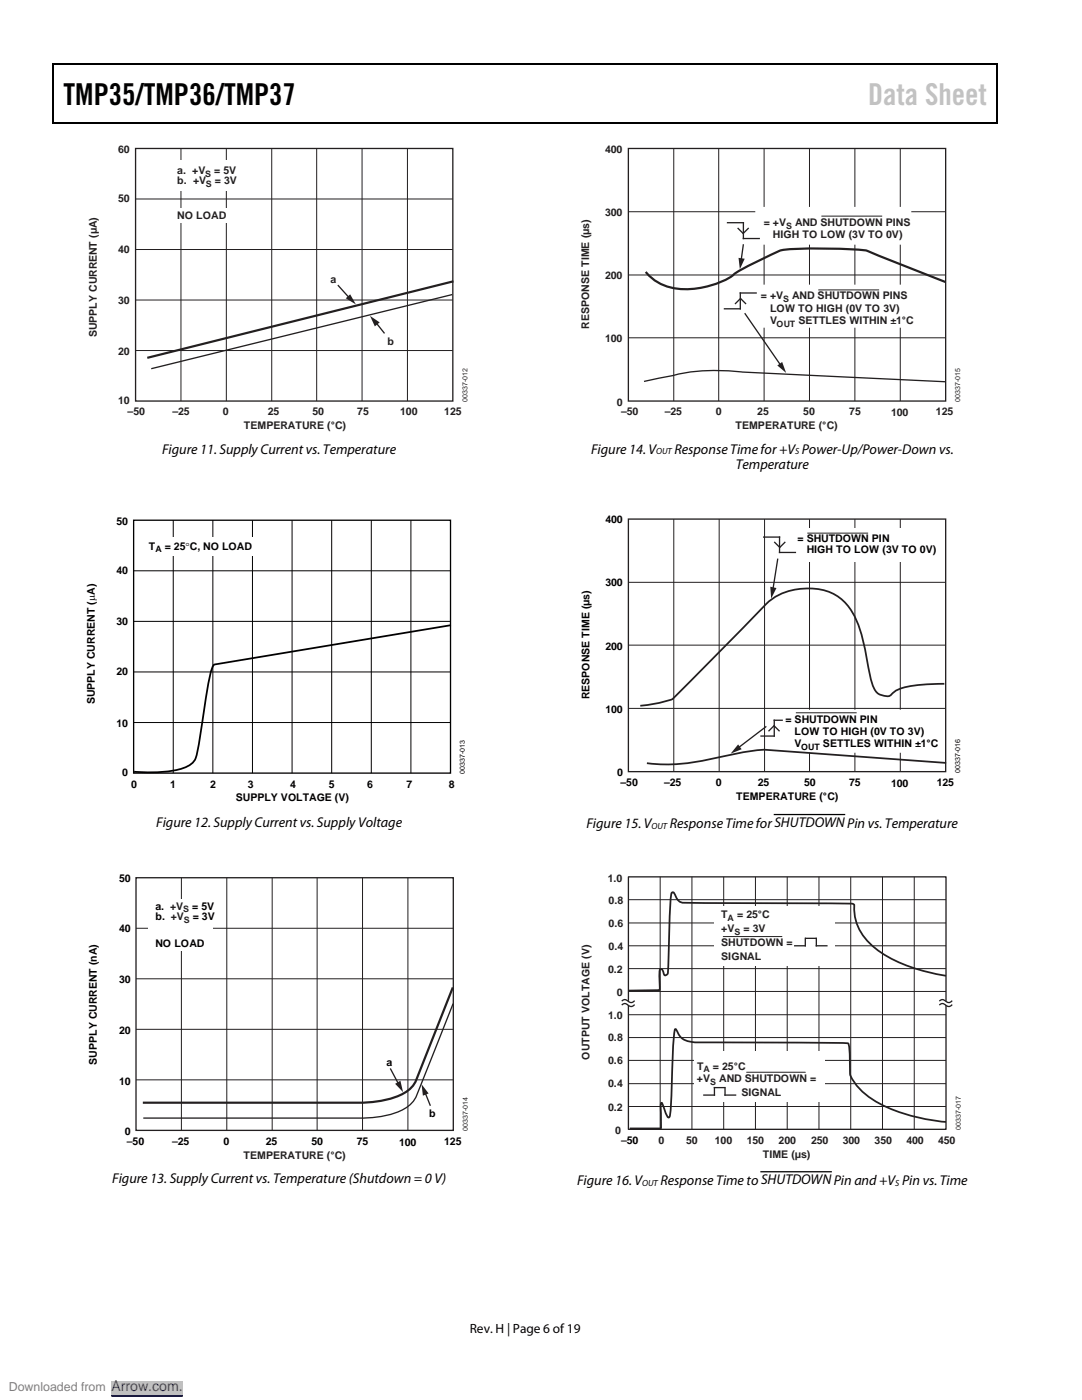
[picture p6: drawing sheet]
<svg xmlns="http://www.w3.org/2000/svg" width="216mm" height="279mm" viewBox="0 0 216 279" stroke-linecap="round" stroke-linejoin="round" font-family="sans-serif">
<path d="M10.5 12.7h.3v1h-.3zM10.5 12.7h.3v.3h-.3zM133.3 12.7h.3v.3h-.3zM198.8 12.7h.2v1h-.2zM198.8 12.7h.2v.3h-.2zM10.5 24.4h.3v.2h-.3zM133.1 24.4h.2v.2h-.2zM198.8 24.4h.2v.2h-.2z" fill="#000"/>
<path d="M10.7 13.7v10.7M10.8 12.8h122.5M133.6 12.8h65.2M198.9 13.7v10.7M10.8 24.5h188" fill="none" stroke="#000" stroke-width=".25"/>
<path d="M27.1 29.6h63.3v50.4h-63.3z" fill="none" stroke="#231f20" stroke-width=".26"/>
<path d="M27.1 39.7h63.3M36.1 29.6v50.4M45.2 29.6v50.4M54.2 29.6v50.4M63.2 29.6v50.4M72.2 29.6v50.4M81.3 29.6v50.4M27.1 49.8h63.3M27.1 59.9h63.3M27.1 70h63.3" fill="none" stroke="#231f20" stroke-width=".2"/>
<path d="M34.3 41.6h11.3v2.8h-11.3z" fill="#fff"/>
<path d="M90.1 58.8l-59.8 14.8" fill="none" stroke="#231f20" stroke-width=".26"/>
<path d="M90.3 56.2l-60.7 15.2" fill="none" stroke="#231f20" stroke-width=".44"/>
<path d="M34.1 32h13v6h-13z" fill="#fff"/>
<path d="M67.4 56.9l2.3 2.5" fill="none" stroke="#231f20" stroke-width=".26"/>
<path d="M69 59.5l.9-.8 1.1 2.1z" fill="#231f20"/>
<path d="M75.1 64.4l1.6 2.1" fill="none" stroke="#231f20" stroke-width=".26"/>
<path d="M73.8 63l2 1.3-1 .8z" fill="#231f20"/>
<path d="M26.7 103.8h63.2v50.5h-63.2z" fill="none" stroke="#000" stroke-width=".26"/>
<path d="M26.7 113.9h63.2M34.6 103.8v50.5M42.5 103.8v50.5M50.4 103.8v50.5M58.3 103.8v50.5M66.2 103.8v50.5M74.1 103.8v50.5M82 103.8v50.5M26.7 124h63.2M26.7 134.1h63.2M26.7 144.2h63.2" fill="none" stroke="#000" stroke-width=".2"/>
<path d="M28.9 107.3h23.1v3.6h-23.1z" fill="#fff"/>
<path d="M89.8 124.8l-47 7.8-.3 .2a36 36 0 0 0-1.7 8.1l-1 7.1a9.1 9.1 0 0 1-1.3 4.1 8 8 0 0 1-4.6 1.8l-2.8 .2-4.2-.1" fill="none" stroke="#000" stroke-width=".35"/>
<path d="M27.1 175.2h63.4v50.4h-63.4z" fill="none" stroke="#231f20" stroke-width=".26"/>
<path d="M36.2 175.2v50.4M45.3 175.2v50.4M54.3 175.2v50.4M63.3 175.2v50.4M72.3 175.2v50.4M81.4 175.2v50.4M27.1 185.3h63.4M27.1 195.3h63.4M27.1 205.4h63.4M27.1 215.5h63.4" fill="none" stroke="#231f20" stroke-width=".2"/>
<path d="M29.7 179.5h12.8v10.2h-12.8z" fill="#fff"/>
<path d="M90.3 197.3l-7.2 18.2a6.6 6.6 0 0 1-4.8 3.7l-2.5 .5-3.5 .4h-43.6" fill="none" stroke="#231f20" stroke-width=".44"/>
<path d="M84.8 218.1l1.1 2.6M90.4 200.4l-6.8 17.2a6.1 6.1 0 0 1-4.1 4.3 21.3 21.3 0 0 1-7.3 1.2h-43.5" fill="none" stroke="#231f20" stroke-width=".26"/>
<path d="M84.1 216.4l1.4 1.8-1.1 .5z" fill="#231f20"/>
<path d="M77.9 213.2l1.6 3.2" fill="none" stroke="#231f20" stroke-width=".26"/>
<path d="M78.8 216.3l1.1-.6 .5 2.3z" fill="#231f20"/>
<path d="M125.4 29.6h63.3v50.4h-63.3zM148.3 48.7l-.4 3.2" fill="none" stroke="#231f20" stroke-width=".26"/>
<path d="M134.4 29.6v50.4M143.4 29.6v50.4M152.5 29.6v50.4M161.5 29.6v50.4M170.6 29.6v50.4M179.6 29.6v50.4M125.4 42.3h63.3M125.4 54.9h63.3M125.4 67.4h63.3" fill="none" stroke="#231f20" stroke-width=".2"/>
<path d="M147.4 51.5l1.2 .1-1 2.1z" fill="#231f20"/>
<path d="M128.6 76.1l3.9-.8a41.8 41.8 0 0 1 11-1.4l45 2.3" fill="none" stroke="#231f20" stroke-width=".26"/>
<path d="M129 54.4a11.1 11.1 0 0 0 10.9 3 15.7 15.7 0 0 0 7.6-3.4l6.7-3.3a7.2 7.2 0 0 1 4.2-1 97.6 97.6 0 0 1 14.6 .4l15.4 6.1" fill="none" stroke="#231f20" stroke-width=".44"/>
<g fill="#fff">
<path d="M150.6 56.8h31.6v8.6h-31.6z" fill-rule="evenodd"/>
<path d="M150.7 41.3h31.1v7.5h-31.1z" fill-rule="evenodd"/>
</g>
<path d="M145.2 44.4h3.1v3.2h3.2M147.3 45.6l.9 1M149.3 45.6l-1 1M148.6 62.5l7.2 10.4" fill="none" stroke="#231f20" stroke-width=".26"/>
<path d="M155.1 72.9l1-.7 .8 2.2z" fill="#231f20"/>
<path d="M147.7 59.6l-.9 1M147.8 59.6l1 1M150.9 58.5h-3.2v3.1h-3.1M125.4 103.6h63.3v50.4h-63.3zM155.2 111.5l-1 6.1" fill="none" stroke="#231f20" stroke-width=".26"/>
<path d="M163.3 57.9h12.1M163.9 43.1h12.1M125.4 116.2h63.3M134.4 103.6v50.4M143.5 103.6v50.4M152.6 103.6v50.4M161.5 103.6v50.4M170.6 103.6v50.4M179.6 103.6v50.4M125.4 128.8h63.3M125.4 141.4h63.3" fill="none" stroke="#231f20" stroke-width=".2"/>
<path d="M153.7 117.1l1.2 .3-1 2.1z" fill="#231f20"/>
<path d="M158.1 105.3h29.9v6.7h-29.9z" fill="#fff"/>
<path d="M152.4 107.2h3.1v3.1h3.2M154.6 108.2l.9 1M156.6 108.2l-1 1" fill="none" stroke="#231f20" stroke-width=".26"/>
<path d="M157.7 141.6h29.9v8.6h-29.9z" fill="#fff"/>
<path d="M152.9 145l-5.6 4.3M154.4 144.9l-1 .9M154.5 144.9l1 .9M156.1 143.7h-1.6v3.2h-2.6" fill="none" stroke="#231f20" stroke-width=".26"/>
<path d="M147.3 148.6l.7 .9-2.2 .9z" fill="#231f20"/>
<path d="M188.4 136.5a25.9 25.9 0 0 0-9 1l-1 .6-.5 .5a1.18 1.18 0 0 1-1.5 .3 2.54 2.54 0 0 1-2.2-2.1l-.7-2.3-.8-4.5a21 21 0 0 0-3.5-9.1 10.4 10.4 0 0 0-9.4-3.4 11.3 11.3 0 0 0-8.1 4.2l-16.7 17.1a3.2 3.2 0 0 1-2.5 1.3l-4.7 .7M188.6 152.2l-36.1-2.6a85.8 85.8 0 0 0-11.8 2.1l-3 .5a32.5 32.5 0 0 1-8.4 .1" fill="none" stroke="#231f20" stroke-width=".35"/>
<g fill="none" stroke="#231f20" stroke-width=".2">
<path d="M161.1 106.4h12.1M158.8 142.3h12.1M125.4 179.6h63.4M131.7 175v50.4M138.1 175v50.4M144.4 175v50.4M150.7 175v50.4M157.1 175v50.4M163.4 175v50.4M169.8 175v50.4M176.1 175v50.4M182.4 175v50.4"/>
<path d="M125.4 184.2h63.4M125.4 188.8h63.4M125.4 193.3h63.4M125.4 197.9h63.4M125.4 202.5h63.4M125.4 207.1h63.4M125.4 211.6h63.4M125.4 216.3h63.4M125.4 220.8h63.4"/>
</g>
<path d="M154.5 162.6h14" fill="none" stroke="#000" stroke-width=".25"/>
<path d="M125.4 175h63.4v50.4h-63.4z" fill="none" stroke="#231f20" stroke-width=".26"/>
<path d="M124.8 199.5l.4 .4a.8 .8 0 0 1 .7 .9l-.6-.4a.68 .68 0 0 1-.5-.9z" fill-rule="evenodd" fill="#fff"/>
<path d="M124.8 199.5l.4 .4a.8 .8 0 0 1 .7 .9l-.6-.4a.68 .68 0 0 1-.5-.9z" fill="none" stroke="#fff" stroke-width=".2"/>
<path d="M124.2 199.7l2.3 .1a.79 .79 0 0 1-1.2 0 .76 .76 0 0 0-1.1-.1z" fill-rule="evenodd" fill="#fff"/>
<path d="M124.2 199.7a.76 .76 0 0 1 1.1 .1 .79 .79 0 0 0 1.2 0" fill="none" stroke="#231f20" stroke-width=".26"/>
<path d="M124.2 200.5l2.3 .1a.79 .79 0 0 1-1.2 0 .76 .76 0 0 0-1.1-.1z" fill-rule="evenodd" fill="#fff"/>
<path d="M124.2 200.5a.76 .76 0 0 1 1.1 .1 .79 .79 0 0 0 1.2 0" fill="none" stroke="#231f20" stroke-width=".26"/>
<path d="M188.1 199.5l1.2 .8v.5l-1.2-.7z" fill-rule="evenodd" fill="#fff"/>
<path d="M188.1 199.5l1.2 .8v.5l-1.2-.7z" fill="none" stroke="#fff" stroke-width=".2"/>
<path d="M187.5 199.7l2.4 .1a.79 .79 0 0 1-1.2 0 .76 .76 0 0 0-1.2-.1z" fill-rule="evenodd" fill="#fff"/>
<path d="M187.5 199.7a.76 .76 0 0 1 1.2 .1 .79 .79 0 0 0 1.2 0" fill="none" stroke="#231f20" stroke-width=".26"/>
<path d="M187.5 200.5l2.4 .1a.79 .79 0 0 1-1.2 0 .76 .76 0 0 0-1.2-.1z" fill-rule="evenodd" fill="#fff"/>
<path d="M187.5 200.5a.76 .76 0 0 1 1.2 .1 .79 .79 0 0 0 1.2 0" fill="none" stroke="#231f20" stroke-width=".26"/>
<path d="M188.6 194.7a31.4 31.4 0 0 1-14-5.5 10.2 10.2 0 0 1-4.2-8.7l-1.6-.2-31.2-.1a3.7 3.7 0 0 1-2.2-.4l-.9-1.6-.2-.1h-.2a25.7 25.7 0 0 0-.5 6.9l-.3 9-.1 .4-.4 .3a.95 .95 0 0 1-.5-1l-.2-.3h-.4l-.1 .3v3.9l-6 .1M188.6 223.9a35.9 35.9 0 0 1-14.2-4.3 11 11 0 0 1-4.8-5.3v-2.8a8.8 8.8 0 0 0-.4-3.3l-29.4-.2a5.2 5.2 0 0 1-4.1-1.2l-1-1.5a75.1 75.1 0 0 0-.7 11.7l-.1 4-.3 1.9-.3 .1-.2-.3-1.1-2.6-.1 .3v4.8h-6.1" fill="none" stroke="#231f20" stroke-width=".35"/>
<path d="M142.5 180.9h24.1v11.8h-24.1z" fill-rule="evenodd" fill="#fff"/>
<path d="M160.7 187.3v1.5h-2.1M160.8 187.3h2M162.9 187.3v1.5h2.1" fill="none" stroke="#231f20" stroke-width=".26"/>
<path d="M138.5 209.9h26v10h-26z" fill-rule="evenodd" fill="#fff"/>
<path d="M144.6 217.1h-2v1.4h-2.2M144.7 217.1v1.4h2.1" fill="none" stroke="#231f20" stroke-width=".26"/>
<path d="M144.3 186.9h11.7M149 214h11.7" fill="none" stroke="#231f20" stroke-width=".2"/>
<path d="M151.8 233.8h14.1" fill="none" stroke="#000" stroke-width=".25"/>
<path d="M0 276.9h70.6" fill="none" stroke="#fff" stroke-width="2.5" stroke-linecap="butt"/>
<path d="M22.2 275.6h14.3v2.6h-14.3z" fill="#c0c0c0"/>
<path d="M22.2 278.6h14.3" fill="none" stroke="#00f" stroke-width=".2"/>
<path d="M0 276.9h70.6" fill="none" stroke="#fff" stroke-width="2.5" stroke-linecap="butt"/>
<path d="M22.2 275.6h14.3v2.6h-14.3z" fill="#c0c0c0"/>
<path d="M22.2 278.6h14.3" fill="none" stroke="#00f" stroke-width=".2"/>
<path d="M0 276.9h70.6" fill="none" stroke="#fff" stroke-width="2.5" stroke-linecap="butt"/>
<path d="M22.2 275.6h14.3v2.6h-14.3z" fill="#c0c0c0"/>
<path d="M22.2 278.6h14.3" fill="none" stroke="#00f" stroke-width=".2"/>
<path d="M0 276.9h70.6" fill="none" stroke="#fff" stroke-width="2.5" stroke-linecap="butt"/>
<path d="M22.2 275.6h14.3v2.6h-14.3z" fill="#c0c0c0"/>
<path d="M22.2 278.6h14.3" fill="none" stroke="#00f" stroke-width=".2"/>
<path d="M0 276.9h70.6" fill="none" stroke="#fff" stroke-width="2.5" stroke-linecap="butt"/>
<path d="M22.2 275.6h14.3v2.6h-14.3z" fill="#c0c0c0"/>
<path d="M22.2 278.6h14.3" fill="none" stroke="#00f" stroke-width=".2"/>
<path d="M0 276.9h70.6" fill="none" stroke="#fff" stroke-width="2.5" stroke-linecap="butt"/>
<path d="M22.2 275.6h14.3v2.6h-14.3z" fill="#c0c0c0"/>
<path d="M22.2 278.6h14.3" fill="none" stroke="#00f" stroke-width=".2"/>
<text font-size="6" x="12.7" y="20.9">TMP35/TMP36/TMP37</text>
<text font-size="6" fill="#c1c1c1" x="173.2" y="20.9">Data Sheet</text>
<g font-size="2.8">
<text x="32.3" y="90.5">Figure 11. Supply Current vs. Temperature</text>
<text x="117.9" y="90.5">Figure 14. V</text>
<text x="134.6" y="90.5">Response Time for+V Power-Up/Power-Down vs.</text>
<text x="146.8" y="93.7">Temperature</text>
<text x="31.2" y="165.1">Figure 12. Supply Current vs. Supply Voltage</text>
<text x="117" y="165.2">Figure 15. V</text>
<text x="133.6" y="165.2">Response Time forSHUTDOWNPin vs. Temperature</text>
<text x="22.4" y="236.1">Figure 13. Supply Current vs. Temperature (Shutdown = 0 V)</text>
<text x="115.1" y="236.5">Figure 16. V</text>
<text x="131.8" y="236.5">Response Time to SHUTDOWNPin and+V Pin vs. Time</text>
</g>
<text font-size="2.8" fill="#00f" x="22.2" y="277.6">Arrow.com.</text>
<text font-size="2.7" x="93.7" y="266">Rev. H | Page 6 of19</text>
<text font-size="2.5" fill="#808080" x="1.8" y="277.6">Downloaded from</text>
<g font-size="2.1" fill="#231f20">
<text x="23.6" y="30.4">60</text>
<text x="35.4" y="34.7">a. +V</text>
<text x="42.7" y="34.7">= 5V</text>
<text x="120.7" y="30.4">400</text>
<text x="23.6" y="40.3">50</text>
<text x="35.4" y="36.8">b. +V</text>
<text x="42.9" y="36.8">= 3V</text>
<text x="35.4" y="43.7">NO LOAD</text>
<text x="120.7" y="43.1">300</text>
<text x="152.4" y="45.1">= +V</text>
<text x="154.2" y="47.5">HIGH TO LOW (3V TO 0V)</text>
<text x="158.6" y="45.1">AND SHUTDOWN PINS</text>
<text x="23.6" y="50.4">40</text>
<text x="66" y="56.5">a</text>
<text x="120.7" y="55.7">200</text>
<text x="151.8" y="59.8">= +V</text>
<text x="158.1" y="59.8">AND SHUTDOWN PINS</text>
<text x="23.6" y="60.6">30</text>
<text x="117.6" y="65.6" transform="rotate(-90 117.6 65.6)">RESPONSE TIME (µs)</text>
<text x="153.7" y="62.2">LOW TO HIGH (0V TO 3V)</text>
<text x="153.7" y="64.7">V</text>
<text x="159.3" y="64.7">SETTLES WITHIN ±1°C</text>
<text x="19.4" y="67.3" transform="rotate(-90 19.4 67.3)">SUPPLY CURRENT (µA)</text>
<text x="23.6" y="70.8">20</text>
<text x="77.3" y="68.8">b</text>
<text x="120.7" y="68.4">100</text>
<text x="23.6" y="80.6">10</text>
<text x="25.5" y="82.9">–50</text>
<text x="34.4" y="82.9">–25</text>
<text x="44.5" y="82.9">0</text>
<text x="53.4" y="82.9">25</text>
<text x="62.4" y="82.9">50</text>
<text x="71.3" y="82.9">75</text>
<text x="79.9" y="82.9">100</text>
<text x="88.7" y="82.9">125</text>
<text x="123.1" y="81">0</text>
<text x="123.9" y="82.9">–50</text>
<text x="132.6" y="82.9">–25</text>
<text x="142.9" y="82.9">0</text>
<text x="151.1" y="82.9">25</text>
<text x="160.3" y="82.9">50</text>
<text x="169.5" y="82.9">75</text>
<text x="177.8" y="83">100</text>
<text x="186.8" y="82.9">125</text>
<text x="48.7" y="85.7">TEMPERATURE (°C)</text>
<text x="146.8" y="85.7">TEMPERATURE (°C)</text>
<text x="121.3" y="176">1.0</text>
<text x="121.4" y="180.4">0.8</text>
<text x="121.4" y="185">0.6</text>
<text x="143.9" y="183.2">T</text>
<text x="147.1" y="183.2">= 25°C</text>
<text x="121.4" y="189.6">0.4</text>
<text x="143.9" y="186">+V</text>
<text x="143.9" y="188.8">SHUTDOWN =</text>
<text x="143.9" y="191.6">SIGNAL</text>
<text x="148.3" y="186">= 3V</text>
<text x="121.3" y="194.2">0.2</text>
<text x="121.3" y="203.3">1.0</text>
<text x="123.1" y="198.7">0</text>
<text x="121.4" y="207.8">0.8</text>
<text x="117.6" y="211.5" transform="rotate(-90 117.6 211.5)">OUTPUT VOLTAGE (V)</text>
<text x="121.4" y="212.4">0.6</text>
<text x="139.1" y="215.9">+V</text>
<text x="139.1" y="213.5">T</text>
<text x="142.3" y="213.5">= 25°C</text>
<text x="143.5" y="215.9">AND SHUTDOWN =</text>
<text x="121.3" y="221.8">0.2</text>
<text x="121.4" y="217">0.4</text>
<text x="147.9" y="218.7">SIGNAL</text>
<text x="122.7" y="226.3">0</text>
<text x="25.3" y="228.5">–50</text>
<text x="34.3" y="228.5">–25</text>
<text x="48.6" y="231.3">TEMPERATURE (°C)</text>
<text x="123.9" y="228.3">–50</text>
<text x="131.4" y="228.3">0</text>
<text x="136.9" y="228.3">50</text>
<text x="142.6" y="228.3">100</text>
<text x="149" y="228.3">150</text>
<text x="152.2" y="231">TIME (µs)</text>
<text x="155.4" y="228.3">200</text>
<text x="161.8" y="228.3">250</text>
<text x="168.2" y="228.3">300</text>
<text x="174.5" y="228.3">350</text>
<text x="180.9" y="228.3">400</text>
<text x="187.2" y="228.3">450</text>
</g>
<g font-size="2.1">
<text x="23.2" y="104.7">50</text>
<text x="120.8" y="104.4">400</text>
<text x="29.7" y="109.7">T</text>
<text x="32.9" y="109.7">= 25°C, NO LOAD</text>
<text x="159.1" y="108.3">= SHUTDOWN PIN</text>
<text x="161" y="110.4">HIGH TO LOW (3V TO 0V)</text>
<text x="23.2" y="114.5">40</text>
<text x="120.8" y="117">300</text>
<text x="23.2" y="124.7">30</text>
<text x="120.8" y="129.6">200</text>
<text x="23.2" y="134.8">20</text>
<text x="18.9" y="140.6" transform="rotate(-90 18.9 140.6)">SUPPLY CURRENT (µA)</text>
<text x="117.6" y="139.6" transform="rotate(-90 117.6 139.6)">RESPONSE TIME (µs)</text>
<text x="120.8" y="142.3">100</text>
<text x="23.2" y="145">10</text>
<text x="156.7" y="144.2">= SHUTDOWN PIN</text>
<text x="158.6" y="146.7">LOW TO HIGH (0V TO 3V)</text>
<text x="158.6" y="149.1">V</text>
<text x="164.2" y="149.1">SETTLES WITHIN ±1°C</text>
<text x="24.4" y="154.8">0</text>
<text x="123.2" y="154.9">0</text>
<text x="26.2" y="157.2">0</text>
<text x="33.9" y="157.2">1</text>
<text x="41.9" y="157.2">2</text>
<text x="47" y="159.9">SUPPLY VOLTAGE (V)</text>
<text x="49.4" y="157.2">3</text>
<text x="57.9" y="157.2">4</text>
<text x="65.6" y="157.2">5</text>
<text x="73.2" y="157.2">6</text>
<text x="81.1" y="157.2">7</text>
<text x="89.5" y="157.2">8</text>
<text x="123.8" y="156.9">–50</text>
<text x="132.5" y="156.9">–25</text>
<text x="142.8" y="156.9">0</text>
<text x="146.9" y="159.6">TEMPERATURE (°C)</text>
<text x="151.2" y="156.9">25</text>
<text x="160.5" y="156.9">50</text>
<text x="169.4" y="156.9">75</text>
<text x="177.8" y="157.1">100</text>
<text x="186.9" y="156.9">125</text>
<text x="23.8" y="176.1">50</text>
<text x="23.8" y="185.9">40</text>
<text x="31" y="183.6">b. +V</text>
<text x="31" y="181.5">a. +V</text>
<text x="38.3" y="181.5">= 5V</text>
<text x="38.5" y="183.6">= 3V</text>
<text x="31" y="189">NO LOAD</text>
<text x="23.8" y="196.1">30</text>
<text x="23.8" y="206.3">20</text>
<text x="19.3" y="212.5" transform="rotate(-90 19.3 212.5)">SUPPLY CURRENT (nA)</text>
<text x="77.1" y="212.7">a</text>
<text x="23.8" y="216.5">10</text>
<text x="24.9" y="226.5">0</text>
<text x="85.6" y="223">b</text>
<text x="44.6" y="228.5">0</text>
<text x="53" y="228.5">25</text>
<text x="62.1" y="228.5">50</text>
<text x="71.2" y="228.5">75</text>
<text x="79.6" y="228.6">100</text>
<text x="88.6" y="228.5">125</text>
</g>
<g font-size="1.8" fill="#231f20">
<text x="40.9" y="35.2">S</text>
<text x="41.1" y="37.3">S</text>
<text x="156.8" y="45.6">S</text>
<text x="155" y="65.2">OUT</text>
<text x="156.3" y="60.3">S</text>
<text x="36.6" y="182">S</text>
<text x="36.7" y="184.2">S</text>
<text x="145.2" y="183.7">A</text>
<text x="146.5" y="186.5">S</text>
<text x="140.4" y="214">A</text>
<text x="141.7" y="216.5">S</text>
</g>
<g font-size="1.8">
<text x="130.9" y="90.7">OUT</text>
<text x="158.7" y="90.7">S</text>
<text x="31" y="110.2">A</text>
<text x="159.9" y="149.6">OUT</text>
<text x="130" y="165.4">OUT</text>
<text x="128.1" y="236.6">OUT</text>
<text x="178.6" y="236.6">S</text>
</g>
<g font-size="1.4" fill="#231f20">
<text x="93.3" y="80.2" transform="rotate(-90 93.3 80.2)">00337-012</text>
<text x="191.6" y="80.2" transform="rotate(-90 191.6 80.2)">00337-015</text>
<text x="93.4" y="225.8" transform="rotate(-90 93.4 225.8)">00337-014</text>
<text x="191.7" y="225.5" transform="rotate(-90 191.7 225.5)">00337-017</text>
</g>
<g font-size="1.4">
<text x="92.8" y="154.4" transform="rotate(-90 92.8 154.4)">00337-013</text>
<text x="191.6" y="154.2" transform="rotate(-90 191.6 154.2)">00337-016</text>
</g>
</svg>
